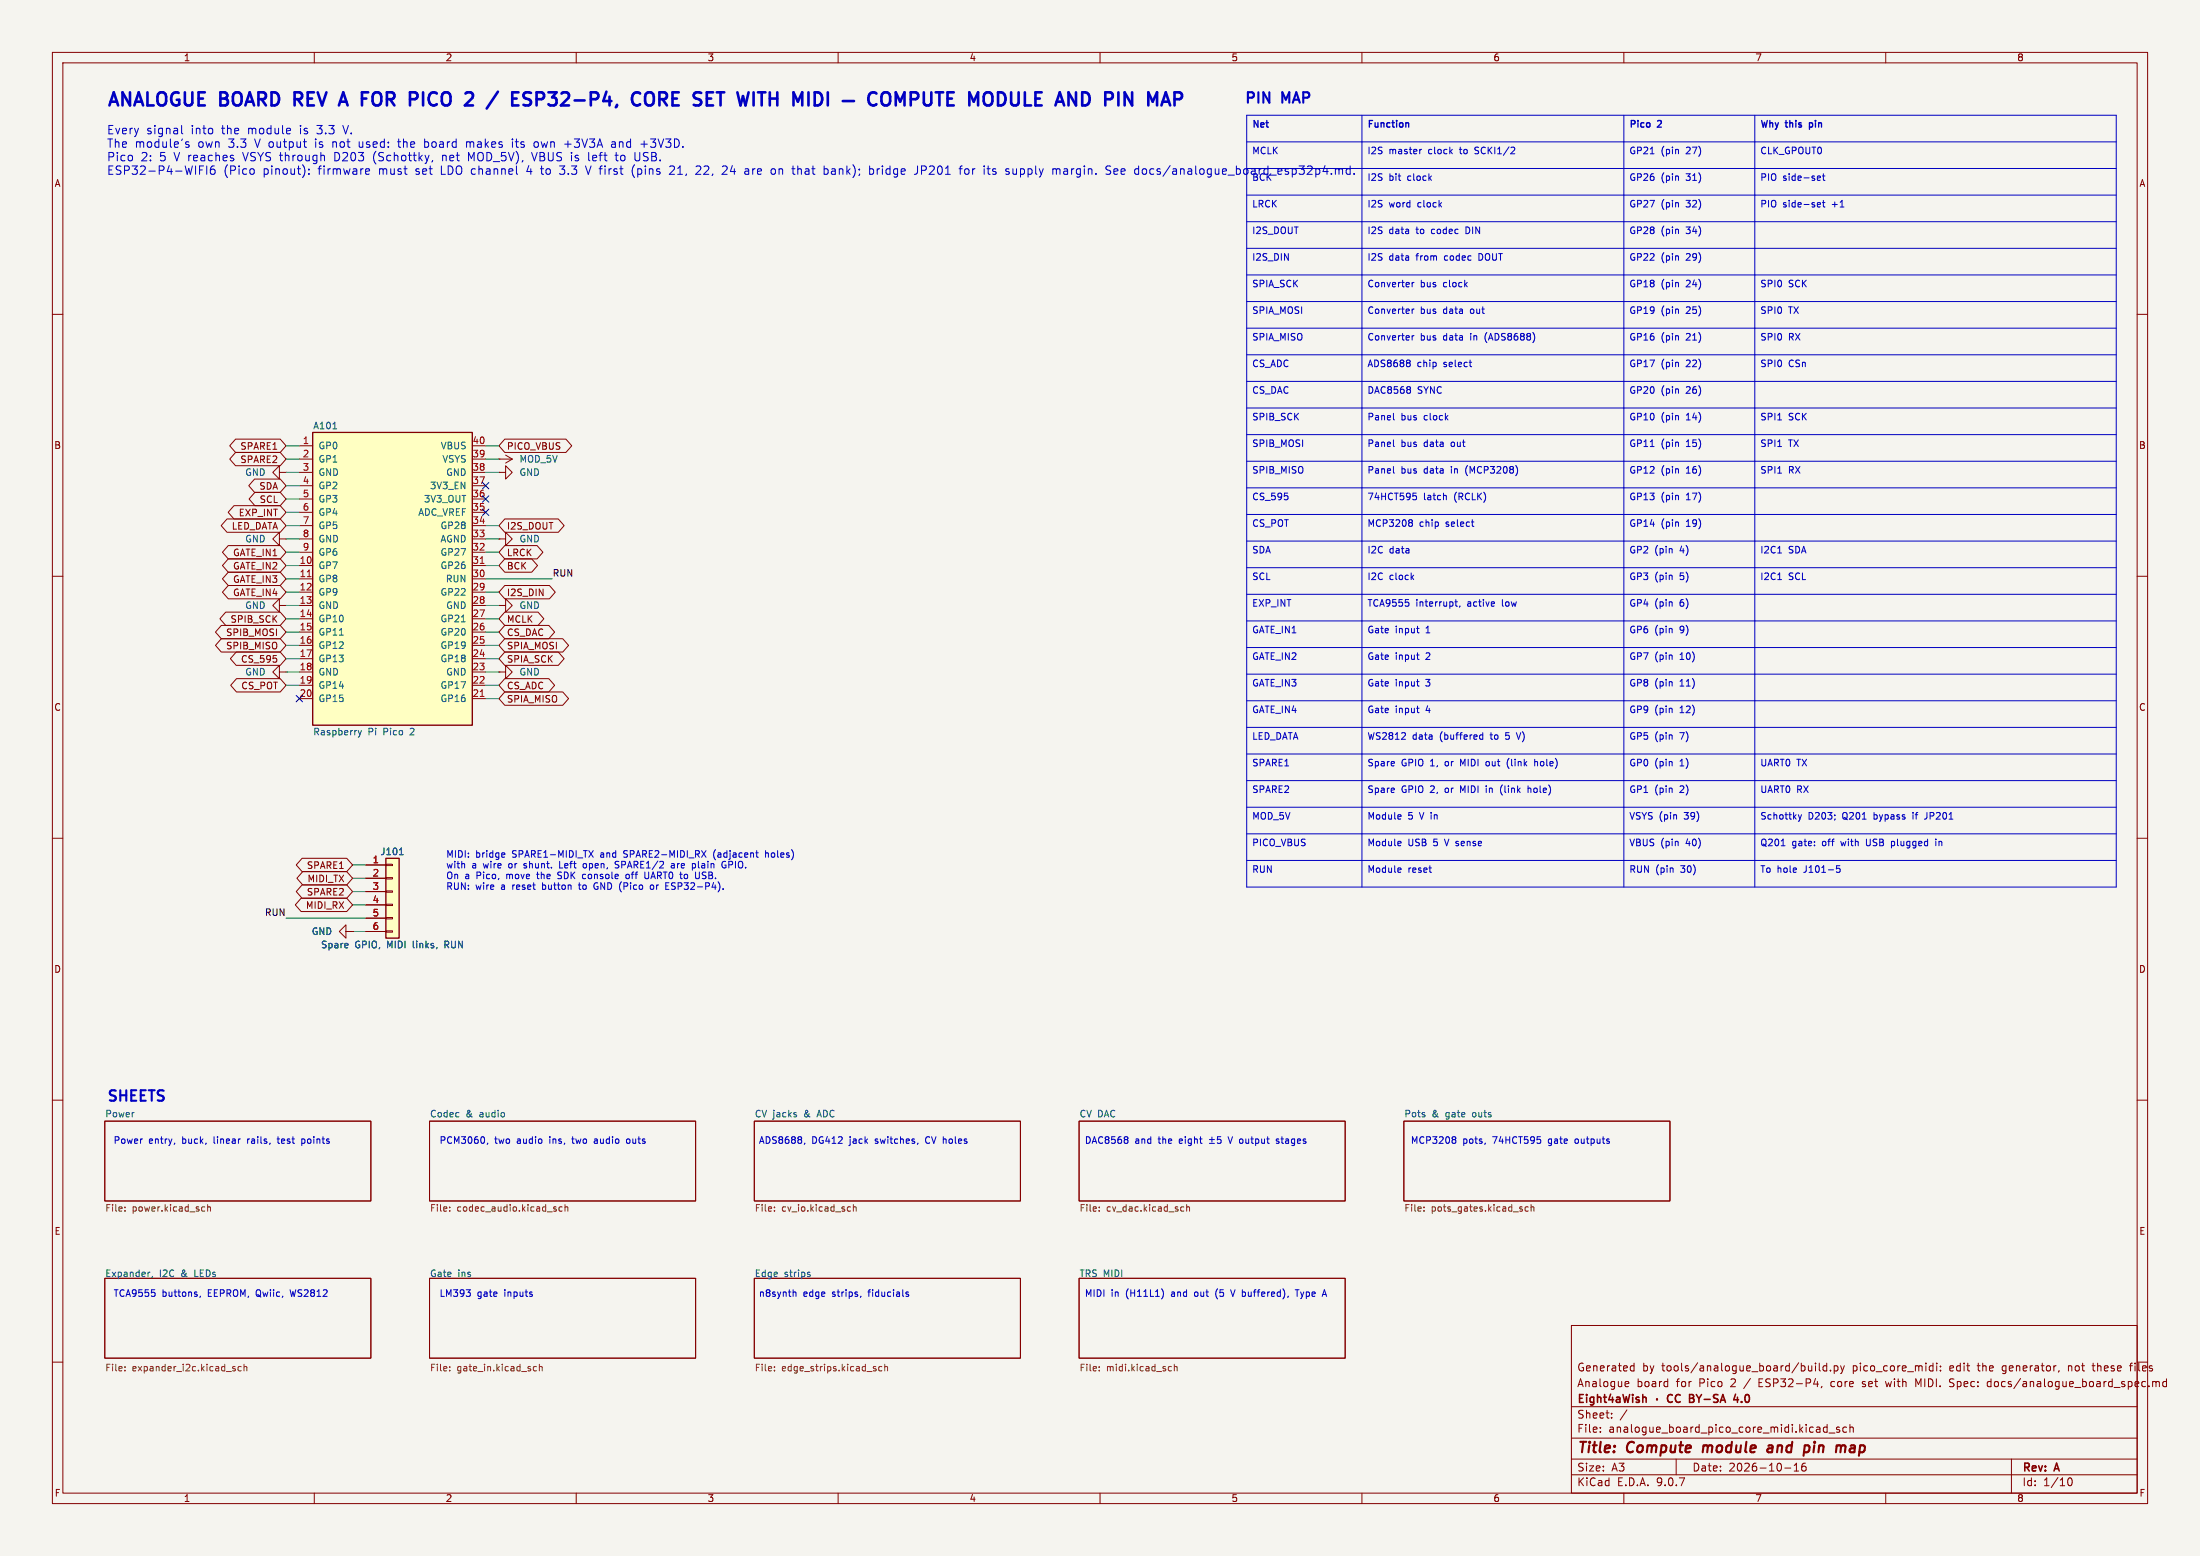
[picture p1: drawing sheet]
<svg xmlns="http://www.w3.org/2000/svg" width="420mm" height="297mm" viewBox="0 0 420 297" stroke-linecap="round" stroke-linejoin="round" font-family="sans-serif">
<path d="M0 0h420v297h-420z" fill="#f5f4ef" stroke="#f5f4ef" stroke-width=".19"/>
<g fill="none" stroke="#840000" stroke-width=".19">
<path d="M10 10h400v277h-400zM12 12h396v273h-396zM60 10v2M110 10v2M160 10v2M210 10v2M260 10v2M310 10v2M360 10v2M10 60h2M408 60h2M53.3 90.2v-1.3l-1.2 1.3 1.2 1.2v-1.2h1.3"/>
<path d="M54.6 90.2h.1M10 110h2M53.3 115.6v-1.3l-1.2 1.3 1.2 1.2v-1.2h1.3M53.3 102.9v-1.3l-1.2 1.3 1.2 1.2v-1.2h1.3M54.6 115.6h.1M54.6 102.9h.1M95.2 102.9h1.3v-1.3l1.3 1.3-1.3 1.2v-1.2M95.2 102.9h.1M408 110h2M53.3 128.3v-1.3l-1.2 1.3 1.2 1.2v-1.2h1.3M54.6 128.3h.1M95.2 128.3h1.3v-1.3l1.3 1.3-1.3 1.2v-1.2"/>
<path d="M95.2 128.3h.1M10 160h2M408 160h2M10 210h2M20 214h50.8v15.2h-50.8zM82 214h50.8v15.2h-50.8zM144 214h50.8v15.2h-50.8zM206 214h50.8v15.2h-50.8zM268 214h50.8v15.2h-50.8zM408 210h2M20 244h50.8v15.2h-50.8zM82 244h50.8v15.2h-50.8z"/>
<path d="M144 244h50.8v15.2h-50.8zM206 244h50.8v15.2h-50.8zM300 253h108v32h-108zM10 260h2M300 278.5h108M300 274.5h108M300 268.5h108M305.5 273.2v.2M305.5 272.5v.1M307.7 270.5v.2M307.7 269.8v.1M310.4 263.7l.5 .1v.2l-.7 .2"/>
<path d="M310.6 269.1l-1.3 1.9M310.9 264.6l-.5 .1M311.4 261.6h.5M311.4 260.8h.5M311.9 260.2v1.5M320 278.5v3M342.5 279.7l.4-.4v1.5M344.7 279.3a.59 .59 0 0 0-.8 .6v.6l.2 .2 .4 .1 .2-.2 .1-.5-.1-.2h-.5l-.3 .2M346.6 260.2v.1M346.6 260.7v1M347.3 260.2v1.3l.2 .2M347.8 264.6l-.1 .3"/>
<path d="M348.7 260.8l-.4-.1-.3 .3 .2 .6h.5M348.7 260.2v1.5M348.8 271.9v1.5M348.8 272.5l-.4-.1-.3 .3 .1 .6h.6M349.2 273.5h1.1M349.4 261.5v.2M349.6 263.8v.7M350.2 260.8l.4-.1 .3 .3-.2 .6h-.5M350.2 260.7v1.5M351.2 272.5l-.4-.1-.2 .2 .1 .2 .5 .2v.3h-.6M351.4 260.7l.3 1M351.7 261.7l-.3 .5"/>
<path d="M352.1 260.7l-.4 1M352.5 272.5l-.4-.1-.3 .3 .1 .6h.6M353.2 272.5l.2-.1 .3 .1 .1 .9M353.2 271.9v1.5M355.5 264.6l.4 .1M355.7 263.7l-.2 .2 .2 .3M359.9 263.7l.3 1 .3-.7M366.7 263.2l-.5 1.1-.5-1.1v1.5M368.9 260.7l.1 .1M369 260.2v1.5M369 261.6l-.1 .1M369.7 260.2v.1"/>
<path d="M369.7 260.7v1M370.4 261.5v.2M370.4 260.8v.1M372.3 263.8l.6 .3M372.3 263.3h.7M372.9 264.5l-.5 .2M379.4 264.4l.3 .3 .4-.1M380.1 263.8l-.4-.1-.3 .3M380.1 263.2v1.5M384 278.5v6.5M393.1 261.6l-.2 .3M394.9 260.7v1"/>
<path d="M394.9 260.8h.1M399.4 260.7h.5M399.6 260.2v1.3l.2 .2M406.5 260.7h.6M407.1 260.2l-.4 .2v1.3M410.9 263.8l.5-.1 .2 .2M410.9 263.7v1M411.6 263.9l.2-.2 .4 .1v.9M411.6 263.9v.8M413.6 263.8l-.4-.1-.3 .3 .1 .6h.6M413.6 263.2v1.5M60 285v2"/>
<path d="M110 285v2M160 285v2M210 285v2M260 285v2M300 281.5h108M310 285v2M340.7 280.2h1.2M342.5 280.8h.9M360 285v2M394.7 282.7l.2-.5 .2-.1a.8 .8 0 0 1 .5 .7 .8 .8 0 0 1-.5 .8l-.2-.2-.2-.4"/>
</g>
<path d="M325.2 275.9l-.2 1.3M337.6 276h.7M338.4 276.3l-.7 .1a.4 .4 0 0 0-.3 .4 .4 .4 0 0 0 .2 .4l.7-.1M345.1 275.9l.4 .4-.2 .7M351.8 275.9h.3l.2 .3-.1 1" fill="none" stroke="#840000" stroke-width=".4"/>
<path d="M314 266.7l.3 .2v.8M316.3 267v.2M319.3 266.3a.6 .6 0 0 0-.8 0 .6 .6 0 0 0-.2 .7 .56 .56 0 0 0 .3 .6 .56 .56 0 0 0 .7-.1M320.8 266.3a.6 .6 0 0 0-.8 0 .6 .6 0 0 0-.2 .7 .56 .56 0 0 0 .3 .6 .56 .56 0 0 0 .7-.1M322.5 266.9h.5M323 266.9l.3 .1M323.3 266.3l-.3-.1h-.5v1.5l.8-.1M323.3 266.8l-.3 .1M331.3 266.1l-.3 1.1h.9M331.7 266.7v1" fill="none" stroke="#840000" stroke-width=".3"/>
<g fill="none" stroke="#725600" stroke-width=".19">
<path d="M23.8 231.1v.1M23.8 230.4v.1M38.7 230.3l.4 .1M39.1 231.1l-.4 .1M39.6 230.5l.2-.2 .3 .1 .1 .8M39.6 229.9v1.3M85.8 230.4v.1M85.8 231.1v.1M106 230.8l.2 .2-.2 .2M106 230.3l.2 .1M107.3 230.4l-.3-.1-.3 .3 .1 .5h.5M107.9 230.5l.1-.2 .3 .1 .1 .8"/>
<path d="M107.9 229.9v1.3M147.8 230.4v.1M147.8 231.1v.1M162 230.3l.4 .1M162.4 231.1l-.4 .1M162.9 230.5l.2-.2 .3 .1 .1 .8M162.9 229.9v1.3M209.8 230.4v.1M209.8 231.1v.1M225.6 230.3l.4 .1M226 231.1l-.4 .1M226.5 230.5l.2-.2 .3 .1 .1 .8"/>
<path d="M226.5 229.9v1.3M271.8 231.1v.1M271.8 230.4v.1M291.7 230.4l-.3-.1-.3 .3 .2 .5h.4M292.3 230.5l.2-.2 .3 .1v.8M292.3 229.9v1.3M23.8 260.9v.1M23.8 261.6v.1M44.6 261.2l.3 .1 .1 .2-.5 .2M44.6 260.8l.3 .1M46 260.9l-.3-.1-.3 .3 .2 .5h.4M46.6 260.9l.2-.1 .3 .1v.8"/>
<path d="M46.6 260.4v1.3M85.8 261.6v.1M85.8 260.9v.1M101.9 261.6l.2 .1 .3-.1M102.4 260.9l-.3-.1-.2 .1M103 260.9l.1-.1 .3 .1 .1 .8M103 260.4v1.3M147.8 261.6v.1M147.8 260.9v.1M167.2 261.3v.3M168.4 260.9l-.4-.1-.3 .3 .2 .5h.5M168.9 260.9l.2-.1 .3 .1v.8"/>
<path d="M168.9 260.4v1.3M209.8 261.6v.1M209.8 260.9v.1M223.3 260.8l.3 .1M223.6 261.6l-.3 .1M224.2 260.9l.2-.1 .3 .1v.8M224.2 260.4v1.3"/>
</g>
<path d="M28.5 242.8h.1M29.1 243.6l-.1 .3M154.3 243.3h.3l.1 .2-.4 .2M154.3 242.8l.3 .1" fill="none" stroke="#006464" stroke-width=".19"/>
<path d="M73.7 163.8h2.5v15.3h-2.5z" fill="#ffffc2"/>
<path d="M73.7 163.8h2.5v15.3h-2.5z" fill="none" stroke="#840000" stroke-width=".25"/>
<g fill="none" stroke="#840000" stroke-width=".19">
<path d="M66 177.8v-1.3l-1.2 1.3 1.2 1.3v-1.3h1.3M67.3 177.8h.1M69.8 165.1h3.9M69.8 167.6h3.9M69.8 170.2h3.9M69.8 172.7h3.9M69.8 175.3h3.9M69.8 177.8h3.9M73.7 165h1.2v.2h-1.2zM73.7 167.5h1.2v.3h-1.2zM73.7 170.1h1.2v.2h-1.2zM73.7 172.6h1.2v.2h-1.2z"/>
<path d="M73.7 175.1h1.2v.3h-1.2zM73.7 177.7h1.2v.2h-1.2z"/>
</g>
<path d="M76.3 163.1h.7" fill="none" stroke="#006464" stroke-width=".19"/>
<path d="M59.7 82.6h30.5v55.8h-30.5z" fill="#ffffc2"/>
<path d="M59.7 82.6h30.5v55.8h-30.5z" fill="none" stroke="#840000" stroke-width=".25"/>
<g fill="none" stroke="#840000" stroke-width=".19">
<path d="M43.3 99.1h10.2l1.1 1.2-1.1 1.3h-10.2l-1.1-1.3zM44.7 96.5h8.8l1.1 1.3-1.1 1.3h-8.8l-1.1-1.3zM45 86.4h8.5l1.1 1.2-1.1 1.3h-8.5l-1.1-1.3zM45 83.8h8.5l1.1 1.3-1.1 1.3h-8.5l-1.1-1.3zM48.6 91.4h4.9l1.1 1.3-1.1 1.3h-4.9l-1.1-1.3zM48.7 94h4.8l1.1 1.3-1.1 1.2h-4.8l-1.2-1.2zM57.1 85.1h2.6M57.1 87.6h2.6M57.1 90.2h2.6M57.1 92.7h2.6M57.1 95.3h2.6M57.1 97.8h2.6"/>
<path d="M90.2 85.1h2.5M90.2 87.6h2.5M90.2 90.2h2.5M90.2 92.7h2.5M90.2 95.3h2.5M90.2 97.8h2.5M95.2 90.2h1.3v-1.3l1.3 1.3-1.3 1.2v-1.2M95.2 90.2h.1M95.2 87.6h.1M95.2 87.6h2.6M96.4 99.1h10.2l1.1 1.2-1.1 1.3h-10.2l-1.2-1.3zM96.4 83.8h11.6l1.1 1.3-1.1 1.3h-11.6l-1.2-1.3z"/>
<path d="M96.5 86.9l1.3 .7M97.8 87.6l-1.3 .8M42.2 119.4h11.3l1.1 1.3-1.1 1.2h-11.3l-1.1-1.2zM43.1 116.8h10.4l1.1 1.3-1.1 1.3h-10.4l-1.1-1.3zM43.6 109.2h9.9l1.1 1.3-1.1 1.3h-9.9l-1.1-1.3zM43.6 106.7h9.9l1.1 1.3-1.1 1.2h-9.9l-1.1-1.2zM43.6 104.1h9.9l1.1 1.3-1.1 1.3h-9.9l-1.1-1.3zM43.6 111.8h9.9l1.1 1.2-1.1 1.3h-9.9l-1.1-1.3zM57.1 100.3h2.6M57.1 102.9h2.6M57.1 105.4h2.6M57.1 108h2.6"/>
<path d="M57.1 110.5h2.6M57.1 113h2.6M57.1 115.6h2.6M57.1 118.1h2.6M90.2 100.3h2.5M90.2 102.9h2.5M90.2 105.4h2.5M90.2 108h2.5M90.2 110.5h2.5M90.2 113h2.5M90.2 115.6h2.5M90.2 118.1h2.5"/>
<path d="M95.2 115.6h1.3v-1.3l1.3 1.3-1.3 1.2v-1.2M95.2 115.6h.1M96.4 104.1h6.1l1.1 1.3-1.1 1.3h-6.1l-1.2-1.3zM96.4 106.7h5.1l1.1 1.3-1.1 1.2h-5.1l-1.2-1.2zM96.4 111.8h8.5l1.1 1.2-1.1 1.3h-8.5l-1.2-1.3zM96.4 116.8h6.3l1.1 1.3-1.1 1.3h-6.3l-1.2-1.3zM96.4 119.4h8.4l1.1 1.3-1.1 1.2h-8.4l-1.2-1.2zM42.2 121.9h11.3l1.1 1.3-1.1 1.3h-11.3l-1.1-1.3zM45.1 124.5h8.4l1.1 1.2-1.1 1.3h-8.4l-1.1-1.3zM45.1 129.5h8.4l1.1 1.3-1.1 1.3h-8.4l-1.1-1.3zM52.8 125.7v.6M57.1 120.7h2.6"/>
<path d="M57.1 123.2h2.6M57.1 125.7h2.6M57.1 128.3h2.6M57.1 130.8h2.6M57.1 133.4h2.6M90.2 120.7h2.5M90.2 123.2h2.5M90.2 125.7h2.5M90.2 128.3h2.5M90.2 130.8h2.5M90.2 133.4h2.5M96.4 121.9h11l1.1 1.3-1.1 1.3h-11l-1.2-1.3z"/>
<path d="M96.4 124.5h10.2l1.1 1.2-1.1 1.3h-10.2l-1.2-1.3zM96.4 129.5h8.4l1.1 1.3-1.1 1.3h-8.4l-1.2-1.3zM96.4 132.1h11l1.1 1.3-1.1 1.2h-11l-1.2-1.2zM57.5 171.4h8.7l1.1 1.3-1.1 1.3h-8.7l-1.1-1.3zM57.7 168.9h8.5l1.1 1.3-1.1 1.3h-8.5l-1.1-1.3zM57.7 163.8h8.5l1.1 1.3-1.1 1.3h-8.5l-1.1-1.3zM57.8 166.4h8.4l1.1 1.2-1.1 1.3h-8.4l-1.1-1.3zM67.3 177.8h.1M69.8 165.1h3.9M69.8 167.6h3.9M69.8 170.2h3.9M69.8 172.7h3.9"/>
<path d="M69.8 175.3h3.9M69.8 177.8h3.9"/>
</g>
<path d="M58.7 110.1h.7M91.7 107.5h.7M91.7 132.9h.7" fill="none" stroke="#a90000" stroke-width=".19"/>
<path d="M63.6 81.9h.7M88.1 118.7h.7M64.8 121.2h.7M68.4 139.4l.3 .9M69 139.4l-.3 .9M68.7 140.3l-.3 .4M76.3 163.1h.7" fill="none" stroke="#006464" stroke-width=".19"/>
<g fill="none" stroke="#0000c2" stroke-width=".25">
<path d="M240.1 23v1.3l-.7-1.3v1.3M241.8 23v1.1M262 23h-.6v1.3M265.9 23v1.1M266.6 23v.1M312.1 23.1l-.7-.1v1.3M312.7 23v.1M316.4 23.1l.2-.1 .5 .1M336.3 23l.3 1.3M337.4 23l-.3 1.3M337.9 23v1.3M341 23v1.1"/>
<path d="M341.7 23v1.3M342.8 23v.1M345.4 23.4v1.3M345.4 24.2l.2 .1M345.6 23.4l-.2 .1M346.6 23v.1"/>
</g>
<g fill="none" stroke="#0000c2" stroke-width=".19">
<path d="M34.7 23.9v1.4l.2 .2M36 27.1h-.3l-.3 .2 .1 .2 .5 .2v.3h-.6M38.1 32.4h.5M39.5 31.7v1.6M40.4 31.8a1.24 1.24 0 0 0-.1 1.4h.6l.2-.6-.3-.3h-.3l-.3 .3M48.4 32.3l.1 .2v.5l-.1 .2M59 33.1v.2M59 32.3v.1M70 32.2l.5 .1 .1 .3-.8 .1M70.5 33.2l-.5 .1M75.9 27.1h.6M76.1 26.5l.1 1.5"/>
<path d="M81.1 28l.4 .1M81.1 26.5v1.6M81.5 27.1h-.4M82.6 30.6l-.2 .3M84.5 29.6v1.1M84.7 29.6l-.2 .2M89.1 27.1v1M89.5 27.1l-.4 .1M90 30.2l-.6-1.1v1.6M97.8 26.5v.2M97.8 27.1v1M98.4 27.1h.6"/>
<path d="M101.5 29.1l.5 1.6M102.6 27.1h-.4l-.3 .3 .1 .6 .2 .1 .4-.1M103.2 32.2h.6M103.4 31.7l.1 1.5M106.8 33.1l.2 .2h.5M107.8 27.5h1.2M108.4 26.9v1.2M111.8 31.7l.5 1.6M112.5 30.6l.1 .1M116.7 27.9l.3 .2 .5-.1M116.8 27.1h.6l.1 1M117.4 29.6h.6"/>
<path d="M117.5 27.4l-.5 .1-.3 .2M117.6 29.1v1.4l.4 .2M120.9 31.8a1.86 1.86 0 0 0 .2 2.1M122.1 29.1v1.3l-.1 .2-.5 .1M122.4 27.5h1.2M123 26.9v1.2M128.5 31.7l.2 .1M128.7 32.4l-.9 .9h1M133 31.8l.5-.1 .2 .1 .1 .3-1 1.2h1M138.1 31.7l.6 .1 .1 .3-1 1.2h1M142.9 32.3v1M142.9 33.2l-.1 .1"/>
<path d="M142.9 32.6l-.1 .1M148 32.4v.7M151.4 31.7v1.3M152.3 31.7v1.6M152.9 32.3l-.4-.1-.2 .2M157.9 32.3l.2 .2v.5l-.2 .2M159.2 32.2l-.4 .1M159.3 32.7h-.4a.31 .31 0 0 0-.2 .3 .31 .31 0 0 0 .2 .3h.4M166.2 32.2h.3l.3 .3-.1 .6-.5 .2M167.5 32.2v1.1M167.8 32.2l-.3 .3M175.9 32.5h.6"/>
<path d="M176.5 31.7h-.6v1.6M184.2 32.4l.3-.2 .4 .2 .1 .6-.2 .2-.3 .1-.3-.2zM189.5 33.2h.6M190.1 32.3l-.4-.1-.2 .2 .1 .3 .5 .1M194.1 33.1l-.5 .2M194.1 32.2v1.1M202.1 32.2l.3 .2v.9M203.6 32.2l-.5 .1M203.7 32.7h-.4a.31 .31 0 0 0-.3 .3 .31 .31 0 0 0 .3 .3h.4M212.6 32.7l.8-.1-.1-.3-.4-.1-.3 .2 .1 .8h.6M238 27.1h166M238 32.2h166"/>
<path d="M238 37.2h166M238 22h166v147.3h-166zM256.1 32.2l.2 .2v.9M257.8 32.3l-.5-.1-.3 .3v.5l.1 .2h.7M257.8 31.7v1.6M258.5 33.1v.2M260 22v147.3M271.4 28.5l-.2 .1M288.4 29.4h.8M289.1 28.2v.4M310 22v147.3M315 29.4h.8"/>
<path d="M335 22v147.3M347 34.4h.5M347 33.6h.4l.1 .3-.6 .1M347 38.7h.4l.1 .3-.6 .1M347 39.5h.5M347.9 33.6h.5M347.9 38.7h.5M348.1 33.2v1.1l.3 .1M348.1 38.2v1.1l.3 .2M238 42.3h166M238 47.4h166M238 52.5h166"/>
<path d="M238 57.6h166M269.6 53.9v.9M269.6 59v.8M269.9 53.9l-.3 .3M269.9 59l-.3 .2M238 62.6h166M238 67.7h166M238 72.8h166M238 77.9h166M266 78.9v1.1l.2 .2M269 68.7l.2 .3-.2 .3 .2 .2v.3l-.2 .2M269.2 73.9l.1 .1-.1 .3"/>
<path d="M269.2 74.4l.1 .2-.1 .4M269.6 64.1v.8M269.9 64.1l-.3 .2M280.5 69.1h.4M280.8 70h.1M238 83h166M238 88h166M238 93.1h166M238 98.2h166M266 84v1.1l.2 .1M266 89v1.1l.2 .2M269.2 99.2h.2l.2 .2-.2 .3"/>
<path d="M269.2 99.7h.2M269.4 99.7l.2 .3v.2l-.1 .2-.3 .1M269.8 94.1h.6M269.9 94.6h.3l.2 .3-.1 .4-.4 .1M275.9 94.5l.2 .2v.7M280.9 99.6h.5M315 85.2h.8M339.4 80.2h.7M339.4 85.2h.7M339.4 90.3h.7M238 103.3h166M238 108.4h166"/>
<path d="M238 113.4h166M238 118.5h166M268.9 115v.6M269.5 110.2l.4 .4M269.9 109.8l-.5 .5M270.4 119.9h.5M277.7 114.9h.5M277.9 114.4v1.1l.3 .2M278.7 115.7l-.1 .2M281.3 100.5h.1M339.4 105.6h.7M339.4 110.6h.7"/>
<path d="M238 123.6h166M238 128.7h166M238 133.8h166M238 138.8h166M268.2 140v.4M270.4 125h.5M270.4 130.1h.5M270.4 135.2h.5M270.7 120.7l.2 .1M270.7 125.8l.2 .1M270.7 130.9l.2 .1M270.7 136h.2"/>
<path d="M283.1 139.8v1.3M289.5 139.8l.4 1.3M238 143.9h166M238 149h166M238 154.1h166M238 159.2h166M267.3 155.5l.2 .3-.6 .1M267.4 156.3l-.1 .1M267.5 141.1h.8M282.5 141l.2 .1h.4M283.1 140.3h-.4l-.2 .1M283.7 150v.1"/>
<path d="M283.7 150.4v.9M283.8 145.4l-.1 .2 .1 .5M286.8 149.8a1.46 1.46 0 0 0 0 2M288.1 144.7a1.46 1.46 0 0 0 0 2M291.7 150v1.3M291.7 150.5l.4-.1 .2 .2M293 144.9v1.3M293 145.5l.3-.2 .2 .2M343.3 155.5l.3 .9M343.6 156.4l-.3 .4M343.9 155.5l-.3 .9M367.7 156.3l-.3 .1"/>
<path d="M96.2 162.8l.2 .3-.6 .1M96.3 163.6h-.1M106.5 167.7h.2M106.7 166.5l-.2 .2 .2 .4M106.8 164.4v1.3h.6M110.4 168.9h.5M110.6 168.5l.1 1.2M111.3 167.7h.4M111.6 164.8l-.3 .3v.3l.1 .2 .3 .1M111.7 166.9h-.4M112.4 162.4l.9 1.2M113.3 162.4l-.9 1.2"/>
<path d="M113.5 168.7l-.1 .8 .4 .3M117.4 165.6h.6M117.4 164.6l.1 .4 .5 .1M120 166.9h-.3l-.2 .2v.5l.2 .1h.3M123.8 166.5v1.1l-.4 .1-.3-.2M124.2 169l.2-.1 .3 .1 .1 .5-.1 .2-.3 .1-.2-.2zM127.1 168.5v1.3h.6M128.3 164.8l-.1 .1M128.6 164.8l.1 .2v.7M128.7 165.1l-.4 .1-.2 .2 .2 .3 .4-.1M130.7 167.6l.1 .1M130.8 166.9l-.1 .1"/>
<path d="M132.5 164.8l.3 .3v.3l-.1 .2-.4 .1M133.5 166.5v1l-.1 .2M136.4 162.5l-.2 .5 .2 .8M137.8 165.1l.1 .4 .3 .2 .4-.1v-.5h-.3M144.3 162.8h.5M144.6 163.6h.2M146.1 162.4v1.2M146.5 162.8l-.4 .1M238 164.2h166M267.3 160.6l.2 .3-.6 .1M267.3 165.7l.2 .3-.6 .1M267.4 161.4h-.1"/>
<path d="M267.4 166.5h-.1M340 161.4h.8M351.2 165.2h-.6v.6l.1-.1 .5 .1 .1 .2-.1 .4-.1 .1-.5-.1M361.1 160.6v1.3M361.1 161.4h.1M361.2 160.6h-.1M369.6 160.2v.1M369.6 160.6v.8M33.4 218.2l-.2 .2M52.9 217.4h.5M53.1 217v1.2M57.6 218.2h.4"/>
<path d="M57.6 217.4v1.3M58 217.4l-.4 .1M93.1 218.2l-.1 .2M113.6 217.4l-.1 .1M113.6 217.8l-.2 .1 .2 .3M120 217.4l-.3 .1-.1 .1 .1 .5 .3 .1M153.6 218.2l-.1 .2M175.2 218.2l-.1 .2M215.2 217l.1 .2-.1 .3M215.2 217.6l.1 .2-.1 .4M230.9 217.5h.9M230.9 218.2h.9"/>
<path d="M231.4 217v1M233.1 217h-.7v.6l.2-.1h.4l.1 .2v.4l-.2 .1-.5-.1M234.4 217l.5 1.2M244.1 217.5l-.3-.1-.2 .2 .6 .4M244.2 218.1l-.2 .1h-.4M277.4 217h.3l.2 .2-.2 .3M277.4 217.5h.3M277.7 217.5l.2 .3v.2l-.1 .2h-.4M283.6 218.2l-.1 .2M29.6 246.8v.5M38.3 247.4l-.2 .2M89 246.2h.8l-.4 .5"/>
<path d="M89.7 246.8v.5M151.5 246.7h.4l.1 .8M164.4 247.4l-.2 .2M173 246.7h.4M173 247l.4 .1 .1 .2-.2 .2-.4-.1M221.8 246.1a1.49 1.49 0 0 1 0 1.8M232.2 246.4l-.1 .4 .1 .8M234.9 246.2l.5 1.3M247.3 246.2h.7M247.6 246.2v1.3M252.8 246.2l.5 1.3"/>
</g>
<g fill="none" stroke="#009600" stroke-width=".19">
<path d="M54.6 85.1h2.5M54.6 90.2h2.5M54.6 87.6h2.5M54.6 95.3h2.5M54.6 97.8h2.5M54.6 92.7h2.5M92.7 85.1h2.5M92.7 90.2h2.5M92.7 87.6h2.5M54.6 113h2.5M54.6 108h2.5M54.6 115.6h2.5"/>
<path d="M54.6 105.4h2.5M54.6 102.9h2.5M54.6 100.3h2.5M54.6 110.5h2.5M54.6 118.1h2.5M92.7 113h2.5M92.7 108h2.5M92.7 115.6h2.5M92.7 105.4h2.5M92.7 102.9h2.5M92.7 100.3h2.5M92.7 110.5h12.7"/>
<path d="M92.7 118.1h2.5M54.6 130.8h2.5M54.6 123.2h2.5M54.6 125.7h2.5M54.6 128.3h2.5M54.6 120.7h2.5M92.7 130.8h2.5M92.7 123.2h2.5M92.7 125.7h2.5M92.7 128.3h2.5M92.7 120.7h2.5M92.7 133.4h2.5"/>
<path d="M54.6 175.3h15.2M67.3 165.1h2.5M67.3 177.8h2.5M67.3 167.6h2.5M67.3 170.2h2.5M67.3 172.7h2.5"/>
</g>
<path d="M92.1 92.1l1.2 1.2M92.1 94.6l1.2 1.3M92.1 97.2l1.2 1.2M93.3 92.1l-1.2 1.2M93.3 94.6l-1.2 1.3M93.3 97.2l-1.2 1.2M56.5 132.7l1.3 1.3M57.8 132.7l-1.3 1.3" fill="none" stroke="#000084" stroke-width=".19"/>
<g fill="none" stroke="#0000c2" stroke-width=".4">
<path d="M239.3 17.8l-.3-.2h-.8v2M240.2 17.6v2M242.3 17.6v2l-1.1-2v2M244.8 19.6v-2l.7 1.4 .6-1.4v2M246.8 19.6l.7-2 .6 2M249.8 17.8l-.2-.2h-.8v2M22.1 208.2l-.8-.1-.2 .2M23 208.1v2M24.1 208.1v2M26 208.1h-.9v2M27.8 208.1h-.9v2M28.4 208.1h1.1"/>
<path d="M29 208.1v2M31.2 208.2l-.7-.1-.3 .2"/>
</g>
<g fill="none" stroke="#0000c2" stroke-width=".5">
<path d="M24.8 17.6v2.5l-1.4-2.5v2.5M28.1 17.6v2.5M30.2 18a.85 .85 0 0 1 1.4 0M34.1 17.7a.9 .9 0 0 0-1.2 .3M35.3 17.6v2M36.7 17.6v2M39.1 17.6h-1.2v2.5M43.3 17.9l-.4-.3h-.8v2.5M44.6 18a.85 .85 0 0 1 1.4 0M50.6 17.9l-.3-.3h-1v2.5M53 18l-.6-.4h-.6v2.5M57.6 17.9l-.4-.3h-1v2.5"/>
<path d="M59.9 17.6h-1.2v2.5M60.6 17.6l.9 2.5 .8-2.5M64.9 19.4h1.2M70.3 17.6h-1.2v2.5M72.7 18a.84 .84 0 0 0-1-.4 .84 .84 0 0 0-.6 .9l.1 1.3M75.2 17.9l-.4-.3h-.9v2.5M79.6 17.9l-.4-.3h-.9v2.5M80.8 17.6v2.5M83.4 17.9a.86 .86 0 0 0-1.3 .1M84.5 18a.85 .85 0 0 1 1.4 0M88.9 17.9l.3-.3h.6l.4 .3M95.1 17.5l-2.2 3.2"/>
<path d="M97.8 18.8h.8M99 17.6h-1.2v2.5h1.2M101.4 17.7l-1-.1-.3 .3M102.4 18.9h1a.68 .68 0 0 0 .5-.6 .68 .68 0 0 0-.5-.7h-1v2.5M104.7 17.6h1.5l-.8 1M107.2 17.9l.4-.3h.5l.4 .3M114.1 17.9l-.4-.3h-.9v2.5M115.8 17.5l-.6 1.8M122.2 17.9a.86 .86 0 0 0-1.3 .1M123.5 17.7a.83 .83 0 0 1 .9 0 .83 .83 0 0 1 .4 .8v.8a.83 .83 0 0 1-.8 .9 .83 .83 0 0 1-.9-.9v-.8l.2-.5zM125.9 18.9h.9a.68 .68 0 0 0 .5-.6 .68 .68 0 0 0-.5-.7h-.9v2.5M126.5 18.9l.8 1.2"/>
<path d="M129.6 17.6h-1.2v2.5M133.9 17.7l-1-.1-.3 .3M136.1 17.6h-1.2v2.5M136.8 17.6h1.5M137.6 17.6v2.5M140.8 17.6l.6 2.5M142.9 17.6l-.6 2.5M143.9 17.6v2.5M144.7 17.6h1.4M145.4 17.6v2.5M147 17.6v2.5M148.4 17.6v2.5"/>
<path d="M154.3 17.6v2.5M156.7 18l-.6-.4h-.6v2.5M158 17.6v2.5M160.9 19.3h2.1M167.3 17.9a.86 .86 0 0 0-1.3 .1M168.4 18a.85 .85 0 0 1 1.4 0M173.9 18.9h.9a.68 .68 0 0 0 .5-.6 .68 .68 0 0 0-.5-.7h-.9v2.5M176.4 17.6v2l.4 .5 .8-.1 .2-.4v-2M178.6 17.6h1.5M179.3 17.6v2.5M180.9 18.8h.8M182.1 17.6h-1.2v2.5h1.2"/>
<path d="M187.9 18a.84 .84 0 0 1 1-.4 .84 .84 0 0 1 .6 .9v.8a.83 .83 0 0 1-.9 .9 .83 .83 0 0 1-.8-.9zM190.5 17.6a1.32 1.32 0 0 1 1.5 .8 1.32 1.32 0 0 1-.5 1.6l-1 .1zM193 17.6v2l.5 .5 .7-.1 .3-.4v-2M195.6 17.6v2.5h1.2M197.7 18.8h.8M198.9 17.6h-1.2v2.5h1.2M205.4 17.6v2.5l-1.4-2.5v2.5M207.8 18l-.6-.4h-.6v2.5M212.3 17.9l-.3-.3h-1v2.5M213.5 17.6v2.5M216.1 17.6v2.5l-1.4-2.5v2.5M225.5 18.7a.68 .68 0 0 0-.3-1.1h-1v2.5"/>
<path d="M20.9 20.1l.8-2.5 .9 2.5M25.6 20.1l.9-2.5 .8 2.5M46.8 20.1l.9-2.5 .8 2.5M64.7 20.1l.8-2.5 .9 2.5M151.5 20.1v-2.5l.8 1.8 .8-1.8v2.5M171 20.1v-2.5l.8 1.8 .9-1.8v2.5M185.1 20.1v-2.5l.8 1.8 .8-1.8v2.5M201.5 20.1l.8-2.5 .8 2.5M219.2 20.1v-2.5l.9 1.8 .8-1.8v2.5M221.7 20.1l.9-2.5 .8 2.5"/>
</g>
<g font-size="3.5" fill="#0000c2">
<text x="20.3" y="21.5">ANALOGUE BOARD REV</text>
<text x="67.1" y="21.5">A</text>
<text x="72.2" y="21.5">FOR</text>
<text x="82.3" y="21.5">PICO</text>
<text x="99.3" y="21.5">/</text>
<text x="104.9" y="21.5">ESP32-P4,</text>
<text x="128.8" y="21.5">CORE</text>
<text x="141.6" y="21.5">SET</text>
<text x="151.1" y="21.5">WITH</text>
<text x="162.6" y="21.5">MIDI</text>
<text x="199.1" y="21.5">MODULE</text>
<text x="216.9" y="21.5">AND</text>
</g>
<g font-size="2.8" fill="#0000c2">
<text x="237.5" y="20.7">PIN</text>
<text x="244.9" y="20.7">MAP</text>
<text x="20.3" y="211.2">SHEETS</text>
</g>
<g font-size="2.8" fill="#840000">
<text x="301" y="277.9">Title:</text>
<text x="310.6" y="277.9">Compute</text>
<text x="325.9" y="277.9">module</text>
<text x="339.1" y="277.9">and</text>
<text x="346.9" y="277.9">pin</text>
<text x="353.8" y="277.9">map</text>
</g>
<g font-size="2.2" fill="#0000c2">
<text x="20.3" y="25.9">Every</text>
<text x="20.3" y="28.5">The module's</text>
<text x="27.9" y="25.9">signal</text>
<text x="36.5" y="25.9">into</text>
<text x="37.8" y="28.5">own</text>
<text x="42.4" y="25.9">the</text>
<text x="43.7" y="28.5">3.3</text>
<text x="47.5" y="25.9">module</text>
<text x="48.9" y="28.5">V output</text>
<text x="57.6" y="25.9">is</text>
<text x="60.6" y="28.5">is</text>
<text x="61" y="25.9">3.3</text>
<text x="64" y="28.5">not</text>
<text x="66.2" y="25.9">V.</text>
<text x="69.2" y="28.5">used:</text>
<text x="76.9" y="28.5">the</text>
<text x="82" y="28.5">board</text>
<text x="90.1" y="28.5">makes</text>
<text x="99" y="28.5">its</text>
<text x="103.3" y="28.5">own</text>
<text x="109.2" y="28.5">+3V3A</text>
<text x="118.4" y="28.5">and</text>
<text x="124.1" y="28.5">+3V3D.</text>
<text x="20.3" y="31.1">Pico</text>
<text x="20.3" y="33.7">ESP32-P4-WIFI6</text>
<text x="26.9" y="31.1">2:</text>
<text x="30.5" y="31.1">5</text>
<text x="33.4" y="31.1">V reaches</text>
<text x="42.6" y="33.7">(Pico</text>
<text x="46.8" y="31.1">VSYS through</text>
<text x="50.2" y="33.7">pinout):</text>
<text x="60.9" y="33.7">firmware</text>
<text x="64.4" y="31.1">D203</text>
<text x="71.9" y="31.1">(Schottky,</text>
<text x="72.5" y="33.7">must</text>
<text x="79.7" y="33.7">set</text>
<text x="84.6" y="33.7">LDO channel</text>
<text x="85.2" y="31.1">net</text>
<text x="90.3" y="31.1">MOD_5V),</text>
<text x="101.3" y="33.7">4</text>
<text x="102.7" y="31.1">VBUS is</text>
<text x="104.1" y="33.7">to</text>
<text x="107.9" y="33.7">3.3</text>
<text x="113" y="33.7">V first</text>
<text x="113.7" y="31.1">left</text>
<text x="119.1" y="31.1">to</text>
<text x="122" y="33.7">(pins</text>
<text x="122.8" y="31.1">USB.</text>
<text x="129.4" y="33.7">21,</text>
<text x="134.5" y="33.7">22,</text>
<text x="139.7" y="33.7">24</text>
<text x="144.1" y="33.7">are</text>
<text x="149.3" y="33.7">on</text>
<text x="153.5" y="33.7">that</text>
<text x="159.6" y="33.7">bank);</text>
<text x="168.4" y="33.7">bridge</text>
<text x="177.2" y="33.7">JP201</text>
<text x="186" y="33.7">for</text>
<text x="190.7" y="33.7">its</text>
<text x="195" y="33.7">supply</text>
<text x="204.1" y="33.7">margin.</text>
<text x="214.4" y="33.7">See</text>
<text x="220" y="33.7">docs/analogue_board_esp32p4.md.</text>
</g>
<g font-size="2.1" fill="#840000">
<text x="301" y="262">Generated</text>
<text x="313.5" y="262">by</text>
<text x="317.3" y="262">tools/analogue_board/build.py</text>
<text x="353.8" y="262">pico_core_midi:</text>
<text x="372.5" y="262">edit</text>
<text x="378" y="262">the</text>
<text x="382.8" y="262">generator,</text>
<text x="395.5" y="262">not</text>
<text x="400.4" y="262">these</text>
<text x="407.7" y="262">files</text>
<text x="301" y="268.2">Eight4aWish</text>
<text x="301" y="265">Analogue</text>
<text x="312.4" y="265">board</text>
<text x="320.1" y="265">for</text>
<text x="323.8" y="268.2">BY-SA</text>
<text x="324.5" y="265">Pico</text>
<text x="330.7" y="265">2</text>
<text x="332.9" y="268.2">4.0</text>
<text x="333.4" y="265">/</text>
<text x="336.3" y="265">ESP32-P4,</text>
<text x="350.2" y="265">core</text>
<text x="356.4" y="265">set</text>
<text x="361" y="265">with</text>
<text x="366.8" y="265">MIDI.</text>
<text x="373.5" y="265">Spec:</text>
<text x="380.9" y="265">docs/analogue_board_spec.md</text>
<text x="301" y="273.7">File:</text>
<text x="301" y="271">Sheet:</text>
<text x="307.1" y="273.7">analogue_board_pico_core_midi.kicad_sch</text>
<text x="301" y="281.1">Size:</text>
<text x="307.6" y="281.1">A3</text>
<text x="323" y="281.1">Date:</text>
<text x="330" y="281.1">2026-10-16</text>
<text x="386" y="281.3">Rev:</text>
<text x="392.4" y="281.3">A</text>
<text x="301" y="283.9">KiCad</text>
<text x="308.7" y="283.9">E.D.A.</text>
<text x="316.3" y="283.9">9.0.7</text>
<text x="386" y="283.9">Id:</text>
<text x="390.1" y="283.9">1/10</text>
</g>
<g font-size="1.8" fill="#840000">
<text x="35" y="11.9">1</text>
<text x="85" y="11.9">2</text>
<text x="135" y="11.9">3</text>
<text x="185" y="11.9">4</text>
<text x="235" y="11.9">5</text>
<text x="285" y="11.9">6</text>
<text x="335" y="11.9">7</text>
<text x="385" y="11.9">8</text>
<text x="10.3" y="35.9">A</text>
<text x="408.3" y="35.9">A</text>
<text x="10.3" y="85.9">B</text>
<text x="45.8" y="88.6">SPARE2</text>
<text x="45.8" y="86">SPARE1</text>
<text x="96.7" y="86">PICO_VBUS</text>
<text x="408.2" y="85.9">B</text>
<text x="49.4" y="93.7">SDA</text>
<text x="44.1" y="101.3">LED_DATA</text>
<text x="45.5" y="98.7">EXP_INT</text>
<text x="49.5" y="96.2">SCL</text>
<text x="96.7" y="101.3">I2S_DOUT</text>
<text x="44.4" y="106.4">GATE_IN1</text>
<text x="96.7" y="106.4">LRCK</text>
<text x="44.4" y="111.4">GATE_IN3</text>
<text x="44.4" y="108.9">GATE_IN2</text>
<text x="44.4" y="114">GATE_IN4</text>
<text x="96.7" y="108.9">BCK</text>
<text x="96.7" y="114">I2S_DIN</text>
<text x="43.9" y="119.1">SPIB_SCK</text>
<text x="96.7" y="119.1">MCLK</text>
<text x="43.1" y="124.1">SPIB_MISO</text>
<text x="43.1" y="121.6">SPIB_MOSI</text>
<text x="96.7" y="121.6">CS_DAC</text>
<text x="96.7" y="124.1">SPIA_MOSI</text>
<text x="45.9" y="126.7">CS_595</text>
<text x="46" y="131.8">CS_POT</text>
<text x="96.7" y="126.7">SPIA_SCK</text>
<text x="96.7" y="131.8">CS_ADC</text>
<text x="10.3" y="135.9">C</text>
<text x="96.7" y="134.3">SPIA_MISO</text>
<text x="408.2" y="135.9">C</text>
<text x="58.5" y="166.1">SPARE1</text>
<text x="58.3" y="173.7">MIDI_RX</text>
<text x="58.5" y="171.1">SPARE2</text>
<text x="58.6" y="168.6">MIDI_TX</text>
<text x="10.3" y="185.9">D</text>
<text x="408.2" y="185.9">D</text>
<text x="10.3" y="235.9">E</text>
<text x="408.3" y="235.9">E</text>
<text x="10.3" y="285.9">F</text>
<text x="35" y="286.9">1</text>
<text x="85" y="286.9">2</text>
<text x="135" y="286.9">3</text>
<text x="185" y="286.9">4</text>
<text x="235" y="286.9">5</text>
<text x="285" y="286.9">6</text>
<text x="335" y="286.9">7</text>
<text x="385" y="286.9">8</text>
<text x="408.3" y="285.9">F</text>
</g>
<g font-size="1.8" fill="#0000c2">
<text x="239" y="25">Net</text>
<text x="239" y="29.8">MCLK</text>
<text x="261" y="25">Function</text>
<text x="261" y="29.8">I2S</text>
<text x="265.1" y="29.8">master</text>
<text x="272.8" y="29.8">clock</text>
<text x="279" y="29.8">to</text>
<text x="282" y="29.8">SCKI1/2</text>
<text x="311" y="25">Pico</text>
<text x="311" y="29.8">GP21</text>
<text x="316.5" y="25">2</text>
<text x="317.1" y="29.8">(pin</text>
<text x="322" y="29.8">27)</text>
<text x="336" y="25">Why</text>
<text x="336" y="29.8">CLK_GPOUT0</text>
<text x="341" y="25">this</text>
<text x="346" y="25">pin</text>
<text x="239" y="34.8">BCK</text>
<text x="261" y="34.8">I2S</text>
<text x="265.1" y="34.8">bit</text>
<text x="268.8" y="34.8">clock</text>
<text x="311" y="34.8">GP26</text>
<text x="317.1" y="34.8">(pin</text>
<text x="322" y="34.8">31)</text>
<text x="336" y="34.8">PIO</text>
<text x="340.3" y="34.8">side-set</text>
<text x="239" y="39.9">LRCK</text>
<text x="261" y="39.9">I2S</text>
<text x="265.1" y="39.9">word</text>
<text x="270.7" y="39.9">clock</text>
<text x="311" y="39.9">GP27</text>
<text x="317.1" y="39.9">(pin</text>
<text x="322" y="39.9">32)</text>
<text x="336" y="39.9">PIO</text>
<text x="340.3" y="39.9">side-set</text>
<text x="349.8" y="39.9">+1</text>
<text x="239" y="45">I2S_DOUT</text>
<text x="261" y="45">I2S</text>
<text x="265.1" y="45">data</text>
<text x="270.5" y="45">to</text>
<text x="273.5" y="45">codec</text>
<text x="280.3" y="45">DIN</text>
<text x="311" y="45">GP28</text>
<text x="317.1" y="45">(pin</text>
<text x="322" y="45">34)</text>
<text x="239" y="50.1">I2S_DIN</text>
<text x="261" y="50.1">I2S</text>
<text x="265.1" y="50.1">data</text>
<text x="270.5" y="50.1">from</text>
<text x="276" y="50.1">codec</text>
<text x="282.8" y="50.1">DOUT</text>
<text x="311" y="50.1">GP22</text>
<text x="317.1" y="50.1">(pin</text>
<text x="322" y="50.1">29)</text>
<text x="239" y="55.2">SPIA_SCK</text>
<text x="261" y="55.2">Converter</text>
<text x="271.1" y="55.2">bus</text>
<text x="275.6" y="55.2">clock</text>
<text x="311" y="55.2">GP18</text>
<text x="317.1" y="55.2">(pin</text>
<text x="322" y="55.2">24)</text>
<text x="336" y="55.2">SPI0</text>
<text x="341.4" y="55.2">SCK</text>
<text x="239" y="60.2">SPIA_MOSI</text>
<text x="239" y="65.3">SPIA_MISO</text>
<text x="261" y="60.2">Converter</text>
<text x="261" y="65.3">Converter</text>
<text x="271.1" y="60.2">bus</text>
<text x="271.1" y="65.3">bus</text>
<text x="275.6" y="60.2">data</text>
<text x="275.6" y="65.3">data</text>
<text x="281" y="60.2">out</text>
<text x="281" y="65.3">in</text>
<text x="283.9" y="65.3">(ADS8688)</text>
<text x="311" y="60.2">GP19</text>
<text x="311" y="65.3">GP16</text>
<text x="317.1" y="60.2">(pin</text>
<text x="317.1" y="65.3">(pin</text>
<text x="322" y="60.2">25)</text>
<text x="322" y="65.3">21)</text>
<text x="336" y="60.2">SPI0</text>
<text x="336" y="65.3">SPI0</text>
<text x="341.4" y="60.2">TX</text>
<text x="341.4" y="65.3">RX</text>
<text x="239" y="70.4">CS_ADC</text>
<text x="261" y="70.4">ADS8688</text>
<text x="270.5" y="70.4">chip</text>
<text x="275.7" y="70.4">select</text>
<text x="311" y="70.4">GP17</text>
<text x="317.1" y="70.4">(pin</text>
<text x="322" y="70.4">22)</text>
<text x="336" y="70.4">SPI0</text>
<text x="341.4" y="70.4">CSn</text>
<text x="239" y="75.5">CS_DAC</text>
<text x="261" y="75.5">DAC8568</text>
<text x="270.6" y="75.5">SYNC</text>
<text x="311" y="75.5">GP20</text>
<text x="317.1" y="75.5">(pin</text>
<text x="322" y="75.5">26)</text>
<text x="239" y="80.6">SPIB_SCK</text>
<text x="261" y="80.6">Panel</text>
<text x="267.4" y="80.6">bus</text>
<text x="271.9" y="80.6">clock</text>
<text x="311" y="80.6">GP10</text>
<text x="317.1" y="80.6">(pin</text>
<text x="322" y="80.6">14)</text>
<text x="336" y="80.6">SPI1</text>
<text x="341.4" y="80.6">SCK</text>
<text x="239" y="85.6">SPIB_MOSI</text>
<text x="261" y="85.6">Panel</text>
<text x="267.4" y="85.6">bus</text>
<text x="271.9" y="85.6">data</text>
<text x="277.3" y="85.6">out</text>
<text x="311" y="85.6">GP11</text>
<text x="317.1" y="85.6">(pin</text>
<text x="322" y="85.6">15)</text>
<text x="336" y="85.6">SPI1</text>
<text x="341.4" y="85.6">TX</text>
<text x="239" y="90.7">SPIB_MISO</text>
<text x="239" y="95.8">CS_595</text>
<text x="261" y="90.7">Panel</text>
<text x="261" y="95.8">74HCT595</text>
<text x="267.4" y="90.7">bus</text>
<text x="271.7" y="95.8">latch</text>
<text x="271.9" y="90.7">data</text>
<text x="277.3" y="90.7">in</text>
<text x="277.7" y="95.8">(RCLK)</text>
<text x="280.2" y="90.7">(MCP3208)</text>
<text x="311" y="90.7">GP12</text>
<text x="311" y="95.8">GP13</text>
<text x="317.1" y="90.7">(pin</text>
<text x="317.1" y="95.8">(pin</text>
<text x="322" y="90.7">16)</text>
<text x="322" y="95.8">17)</text>
<text x="336" y="90.7">SPI1</text>
<text x="341.4" y="90.7">RX</text>
<text x="239" y="100.9">CS_POT</text>
<text x="261" y="100.9">MCP3208</text>
<text x="271" y="100.9">chip</text>
<text x="276.1" y="100.9">select</text>
<text x="311" y="100.9">GP14</text>
<text x="317.1" y="100.9">(pin</text>
<text x="322" y="100.9">19)</text>
<text x="239" y="106">SDA</text>
<text x="261" y="106">I2C</text>
<text x="265.2" y="106">data</text>
<text x="311" y="106">GP2</text>
<text x="315.9" y="106">(pin</text>
<text x="320.8" y="106">4)</text>
<text x="336" y="106">I2C1</text>
<text x="341.4" y="106">SDA</text>
<text x="239" y="111">SCL</text>
<text x="261" y="111">I2C</text>
<text x="265.2" y="111">clock</text>
<text x="311" y="111">GP3</text>
<text x="315.9" y="111">(pin</text>
<text x="320.8" y="111">5)</text>
<text x="336" y="111">I2C1</text>
<text x="341.4" y="111">SCL</text>
<text x="239" y="116.1">EXP_INT</text>
<text x="261" y="116.1">TCA9555</text>
<text x="270.3" y="116.1">interrupt,</text>
<text x="280.2" y="116.1">active</text>
<text x="287" y="116.1">low</text>
<text x="311" y="116.1">GP4</text>
<text x="315.9" y="116.1">(pin</text>
<text x="320.8" y="116.1">6)</text>
<text x="239" y="121.2">GATE_IN1</text>
<text x="261" y="121.2">Gate</text>
<text x="266.4" y="121.2">input</text>
<text x="272.3" y="121.2">1</text>
<text x="311" y="121.2">GP6</text>
<text x="315.9" y="121.2">(pin</text>
<text x="320.8" y="121.2">9)</text>
<text x="239" y="126.3">GATE_IN2</text>
<text x="239" y="131.4">GATE_IN3</text>
<text x="261" y="126.3">Gate</text>
<text x="261" y="131.4">Gate</text>
<text x="266.4" y="126.3">input</text>
<text x="266.4" y="131.4">input</text>
<text x="272.3" y="126.3">2</text>
<text x="272.3" y="131.4">3</text>
<text x="311" y="126.3">GP7</text>
<text x="311" y="131.4">GP8</text>
<text x="315.9" y="126.3">(pin</text>
<text x="315.9" y="131.4">(pin</text>
<text x="320.8" y="126.3">10)</text>
<text x="320.8" y="131.4">11)</text>
<text x="239" y="136.4">GATE_IN4</text>
<text x="261" y="136.4">Gate</text>
<text x="266.4" y="136.4">input</text>
<text x="272.3" y="136.4">4</text>
<text x="311" y="136.4">GP9</text>
<text x="315.9" y="136.4">(pin</text>
<text x="320.8" y="136.4">12)</text>
<text x="239" y="141.5">LED_DATA</text>
<text x="261" y="141.5">WS2812</text>
<text x="269.6" y="141.5">data</text>
<text x="275" y="141.5">(buffered</text>
<text x="284.8" y="141.5">to</text>
<text x="287.9" y="141.5">5</text>
<text x="290.3" y="141.5">V)</text>
<text x="311" y="141.5">GP5</text>
<text x="315.9" y="141.5">(pin</text>
<text x="320.8" y="141.5">7)</text>
<text x="239" y="146.6">SPARE1</text>
<text x="261" y="146.6">Spare</text>
<text x="267.5" y="146.6">GPIO 1,</text>
<text x="276.1" y="146.6">or</text>
<text x="279.2" y="146.6">MIDI</text>
<text x="284.3" y="146.6">out</text>
<text x="288.5" y="146.6">(link</text>
<text x="294" y="146.6">hole)</text>
<text x="311" y="146.6">GP0</text>
<text x="315.9" y="146.6">(pin</text>
<text x="320.8" y="146.6">1)</text>
<text x="336" y="146.6">UART0</text>
<text x="343" y="146.6">TX</text>
<text x="239" y="151.7">SPARE2</text>
<text x="261" y="151.7">Spare</text>
<text x="267.5" y="151.7">GPIO 2,</text>
<text x="276.1" y="151.7">or</text>
<text x="279.2" y="151.7">MIDI</text>
<text x="284.3" y="151.7">in</text>
<text x="287.3" y="151.7">(link</text>
<text x="292.7" y="151.7">hole)</text>
<text x="311" y="151.7">GP1</text>
<text x="315.9" y="151.7">(pin</text>
<text x="320.8" y="151.7">2)</text>
<text x="336" y="151.7">UART0</text>
<text x="343" y="151.7">RX</text>
<text x="239" y="156.8">MOD_5V</text>
<text x="239" y="161.8">PICO_VBUS</text>
<text x="261" y="156.8">Module</text>
<text x="261" y="161.8">Module</text>
<text x="268.8" y="156.8">5</text>
<text x="268.8" y="161.8">USB</text>
<text x="271.2" y="156.8">V in</text>
<text x="273.8" y="161.8">5</text>
<text x="276.1" y="161.8">V sense</text>
<text x="311" y="156.8">VSYS (pin</text>
<text x="311" y="161.8">VBUS</text>
<text x="317" y="161.8">(pin</text>
<text x="321.6" y="156.8">39)</text>
<text x="321.9" y="161.8">40)</text>
<text x="336" y="156.8">Schottky</text>
<text x="336" y="161.8">Q201</text>
<text x="342.1" y="161.8">gate:</text>
<text x="345.2" y="156.8">D203;</text>
<text x="348" y="161.8">off</text>
<text x="351.7" y="161.8">with</text>
<text x="351.8" y="156.8">Q201</text>
<text x="356.7" y="161.8">USB</text>
<text x="358" y="156.8">bypass</text>
<text x="361.7" y="161.8">plugged</text>
<text x="365.6" y="156.8">if</text>
<text x="368.1" y="156.8">JP201</text>
<text x="370.4" y="161.8">in</text>
<text x="85.1" y="164">MIDI:</text>
<text x="85.1" y="166.1">with</text>
<text x="90.1" y="166.1">a</text>
<text x="90.8" y="164">bridge</text>
<text x="92.4" y="166.1">wire</text>
<text x="97.4" y="166.1">or</text>
<text x="97.9" y="164">SPARE1-MIDI_TX</text>
<text x="100.5" y="166.1">shunt.</text>
<text x="107.5" y="166.1">Left</text>
<text x="112.2" y="166.1">open,</text>
<text x="114.9" y="164">and</text>
<text x="118.5" y="166.1">SPARE1/2</text>
<text x="119.5" y="164">SPARE2-MIDI_RX</text>
<text x="129.4" y="166.1">are</text>
<text x="133.6" y="166.1">plain</text>
<text x="136.8" y="164">(adjacent</text>
<text x="139.5" y="166.1">GPIO.</text>
<text x="147" y="164">holes)</text>
<text x="239" y="166.9">RUN</text>
<text x="261" y="166.9">Module</text>
<text x="268.8" y="166.9">reset</text>
<text x="311" y="166.9">RUN</text>
<text x="316.1" y="166.9">(pin</text>
<text x="321" y="166.9">30)</text>
<text x="336" y="166.9">To hole</text>
<text x="344.5" y="166.9">J101-5</text>
<text x="85.1" y="168.1">On</text>
<text x="85.1" y="170.2">RUN:</text>
<text x="88.7" y="168.1">a</text>
<text x="90.8" y="170.2">wire</text>
<text x="91.1" y="168.1">Pico,</text>
<text x="95.8" y="170.2">a</text>
<text x="96.9" y="168.1">move</text>
<text x="98.1" y="170.2">reset</text>
<text x="103" y="168.1">the</text>
<text x="104" y="170.2">button</text>
<text x="107.2" y="168.1">SDK</text>
<text x="111.2" y="170.2">to</text>
<text x="112.1" y="168.1">console</text>
<text x="114.2" y="170.2">GND (Pico</text>
<text x="120.6" y="168.1">off</text>
<text x="124.3" y="168.1">UART0</text>
<text x="125.4" y="170.2">or</text>
<text x="128.5" y="170.2">ESP32-P4).</text>
<text x="131.4" y="168.1">to</text>
<text x="134.4" y="168.1">USB.</text>
<text x="21.6" y="218.6">Power</text>
<text x="28.4" y="218.6">entry,</text>
<text x="34.9" y="218.6">buck,</text>
<text x="41.1" y="218.6">linear</text>
<text x="47.7" y="218.6">rails,</text>
<text x="53.7" y="218.6">test</text>
<text x="58.4" y="218.6">points</text>
<text x="83.8" y="218.6">PCM3060,</text>
<text x="94.4" y="218.6">two</text>
<text x="98.8" y="218.6">audio</text>
<text x="105.2" y="218.6">ins,</text>
<text x="109.7" y="218.6">two</text>
<text x="114.1" y="218.6">audio</text>
<text x="120.5" y="218.6">outs</text>
<text x="144.8" y="218.6">ADS8688,</text>
<text x="155" y="218.6">DG412</text>
<text x="162.3" y="218.6">jack</text>
<text x="167.3" y="218.6">switches,</text>
<text x="177.2" y="218.6">CV holes</text>
<text x="207" y="218.6">DAC8568</text>
<text x="216.6" y="218.6">and</text>
<text x="221.3" y="218.6">the</text>
<text x="225.4" y="218.6">eight</text>
<text x="235.2" y="218.6">V output</text>
<text x="244.7" y="218.6">stages</text>
<text x="269.2" y="218.6">MCP3208</text>
<text x="279.2" y="218.6">pots,</text>
<text x="285.1" y="218.6">74HCT595</text>
<text x="295.9" y="218.6">gate</text>
<text x="301.1" y="218.6">outputs</text>
<text x="21.6" y="247.9">TCA9555</text>
<text x="30.9" y="247.9">buttons,</text>
<text x="39.8" y="247.9">EEPROM, Qwiic,</text>
<text x="55.9" y="247.9">WS2812</text>
<text x="83.8" y="247.9">LM393</text>
<text x="91.1" y="247.9">gate</text>
<text x="96.4" y="247.9">inputs</text>
<text x="144.8" y="247.9">n8synth</text>
<text x="153.3" y="247.9">edge</text>
<text x="159" y="247.9">strips,</text>
<text x="166.1" y="247.9">fiducials</text>
<text x="207" y="247.9">MIDI</text>
<text x="212.1" y="247.9">in</text>
<text x="215" y="247.9">(H11L1)</text>
<text x="223.9" y="247.9">and</text>
<text x="228.5" y="247.9">out</text>
<text x="232.7" y="247.9">(5</text>
<text x="235.9" y="247.9">V buffered),</text>
<text x="248.7" y="247.9">Type</text>
</g>
<g font-size="1.8" fill="#006464">
<text x="59.7" y="82.1">A101</text>
<text x="60.7" y="86">GP0</text>
<text x="60.7" y="88.5">GP1</text>
<text x="84.1" y="86">VBUS</text>
<text x="84.4" y="88.5">VSYS</text>
<text x="99.1" y="88.5">MOD_5V</text>
<text x="46.7" y="91">GND</text>
<text x="60.7" y="91">GND</text>
<text x="60.7" y="93.6">GP2</text>
<text x="82" y="93.6">3V3_EN</text>
<text x="85.1" y="91">GND</text>
<text x="99.1" y="91">GND</text>
<text x="60.7" y="96.1">GP3</text>
<text x="60.7" y="98.7">GP4</text>
<text x="60.7" y="101.2">GP5</text>
<text x="79.8" y="98.7">ADC_VREF</text>
<text x="80.8" y="96.1">3V3_OUT</text>
<text x="84" y="101.2">GP28</text>
<text x="46.7" y="103.7">GND</text>
<text x="60.7" y="103.7">GND</text>
<text x="60.7" y="106.3">GP6</text>
<text x="84" y="103.7">AGND</text>
<text x="84" y="106.3">GP27</text>
<text x="99.1" y="103.7">GND</text>
<text x="60.7" y="108.8">GP7</text>
<text x="60.7" y="111.4">GP8</text>
<text x="60.7" y="113.9">GP9</text>
<text x="84" y="108.8">GP26</text>
<text x="84" y="113.9">GP22</text>
<text x="85" y="111.4">RUN</text>
<text x="46.7" y="116.4">GND</text>
<text x="60.7" y="116.4">GND</text>
<text x="60.7" y="119">GP10</text>
<text x="84" y="119">GP21</text>
<text x="85.1" y="116.4">GND</text>
<text x="99.1" y="116.4">GND</text>
<text x="60.7" y="121.5">GP11</text>
<text x="60.7" y="124.1">GP12</text>
<text x="84" y="121.5">GP20</text>
<text x="84" y="124.1">GP19</text>
<text x="46.7" y="129.1">GND</text>
<text x="60.7" y="126.6">GP13</text>
<text x="60.7" y="129.1">GND</text>
<text x="60.7" y="131.7">GP14</text>
<text x="84" y="126.6">GP18</text>
<text x="84" y="131.7">GP17</text>
<text x="85.1" y="129.1">GND</text>
<text x="99.1" y="129.1">GND</text>
<text x="60.7" y="134.2">GP15</text>
<text x="84" y="134.2">GP16</text>
<text x="59.7" y="140.6">Raspberry</text>
<text x="70.2" y="140.6">Pi</text>
<text x="73.3" y="140.6">Pico</text>
<text x="78.6" y="140.6">2</text>
<text x="72.5" y="163.4">J101</text>
<text x="59.4" y="178.7">GND</text>
<text x="61.2" y="181.2">Spare</text>
<text x="67.7" y="181.2">GPIO,</text>
<text x="74" y="181.2">MIDI</text>
<text x="79.1" y="181.2">links,</text>
<text x="85.3" y="181.2">RUN</text>
<text x="20" y="213.4">Power</text>
<text x="82" y="213.4">Codec</text>
<text x="88.9" y="213.4">&amp;</text>
<text x="91.7" y="213.4">audio</text>
<text x="144" y="213.4">CV jacks</text>
<text x="153.6" y="213.4">&amp;</text>
<text x="156.3" y="213.4">ADC</text>
<text x="206" y="213.4">CV DAC</text>
<text x="268" y="213.4">Pots</text>
<text x="273.3" y="213.4">&amp;</text>
<text x="276.1" y="213.4">gate</text>
<text x="281.4" y="213.4">outs</text>
<text x="20" y="243.8">Expander,</text>
<text x="30.4" y="243.8">I2C</text>
<text x="34.7" y="243.8">&amp;</text>
<text x="37.4" y="243.8">LEDs</text>
<text x="82" y="243.8">Gate</text>
<text x="87.4" y="243.8">ins</text>
<text x="144" y="243.8">Edge</text>
<text x="149.7" y="243.8">strips</text>
<text x="206" y="243.8">TRS MIDI</text>
</g>
<g font-size="1.8" fill="#a90000">
<text x="57.7" y="84.8">1</text>
<text x="57.7" y="87.4">2</text>
<text x="57.7" y="89.9">3</text>
<text x="90.1" y="84.8">40</text>
<text x="90.1" y="87.4">39</text>
<text x="90.1" y="89.9">38</text>
<text x="57.7" y="92.5">4</text>
<text x="57.7" y="95">5</text>
<text x="90.1" y="92.5">37</text>
<text x="90.1" y="95">36</text>
<text x="57.7" y="97.5">6</text>
<text x="57.7" y="100.1">7</text>
<text x="90.1" y="97.5">35</text>
<text x="90.1" y="100.1">34</text>
<text x="57.1" y="107.7">10</text>
<text x="57.7" y="102.6">8</text>
<text x="57.7" y="105.2">9</text>
<text x="90.1" y="102.6">33</text>
<text x="90.1" y="105.2">32</text>
<text x="90.1" y="107.7">31</text>
<text x="57.1" y="110.2">11</text>
<text x="57.1" y="112.8">12</text>
<text x="90.1" y="110.2">30</text>
<text x="90.1" y="112.8">29</text>
<text x="57.1" y="115.3">13</text>
<text x="57.1" y="117.9">14</text>
<text x="90.1" y="115.3">28</text>
<text x="90.1" y="117.9">27</text>
<text x="57.1" y="120.4">15</text>
<text x="57.1" y="122.9">16</text>
<text x="57.1" y="125.5">17</text>
<text x="90.1" y="120.4">26</text>
<text x="90.1" y="122.9">25</text>
<text x="90.1" y="125.5">24</text>
<text x="57.1" y="128">18</text>
<text x="57.1" y="130.6">19</text>
<text x="90.1" y="128">23</text>
<text x="90.1" y="130.6">22</text>
<text x="57.1" y="133.1">20</text>
<text x="90.1" y="133.1">21</text>
<text x="71" y="164.8">1</text>
<text x="71" y="167.4">2</text>
<text x="71" y="169.9">3</text>
<text x="71" y="172.5">4</text>
<text x="71" y="175">5</text>
<text x="71" y="177.5">6</text>
</g>
<g font-size="1.8" fill="#0f0f0f">
<text x="105.4" y="110.1">RUN</text>
<text x="50.5" y="174.9">RUN</text>
</g>
<g font-size="1.8" fill="#725600">
<text x="20" y="231.6">File:</text>
<text x="25.2" y="231.6">power.kicad_sch</text>
<text x="82" y="231.6">File:</text>
<text x="87.2" y="231.6">codec_audio.kicad_sch</text>
<text x="144" y="231.6">File:</text>
<text x="149.2" y="231.6">cv_io.kicad_sch</text>
<text x="206" y="231.6">File:</text>
<text x="211.2" y="231.6">cv_dac.kicad_sch</text>
<text x="268" y="231.6">File:</text>
<text x="273.2" y="231.6">pots_gates.kicad_sch</text>
<text x="20" y="262.1">File:</text>
<text x="25.2" y="262.1">expander_i2c.kicad_sch</text>
<text x="82" y="262.1">File:</text>
<text x="87.2" y="262.1">gate_in.kicad_sch</text>
<text x="144" y="262.1">File:</text>
<text x="149.2" y="262.1">edge_strips.kicad_sch</text>
<text x="206" y="262.1">File:</text>
<text x="211.2" y="262.1">midi.kicad_sch</text>
</g>
</svg>
